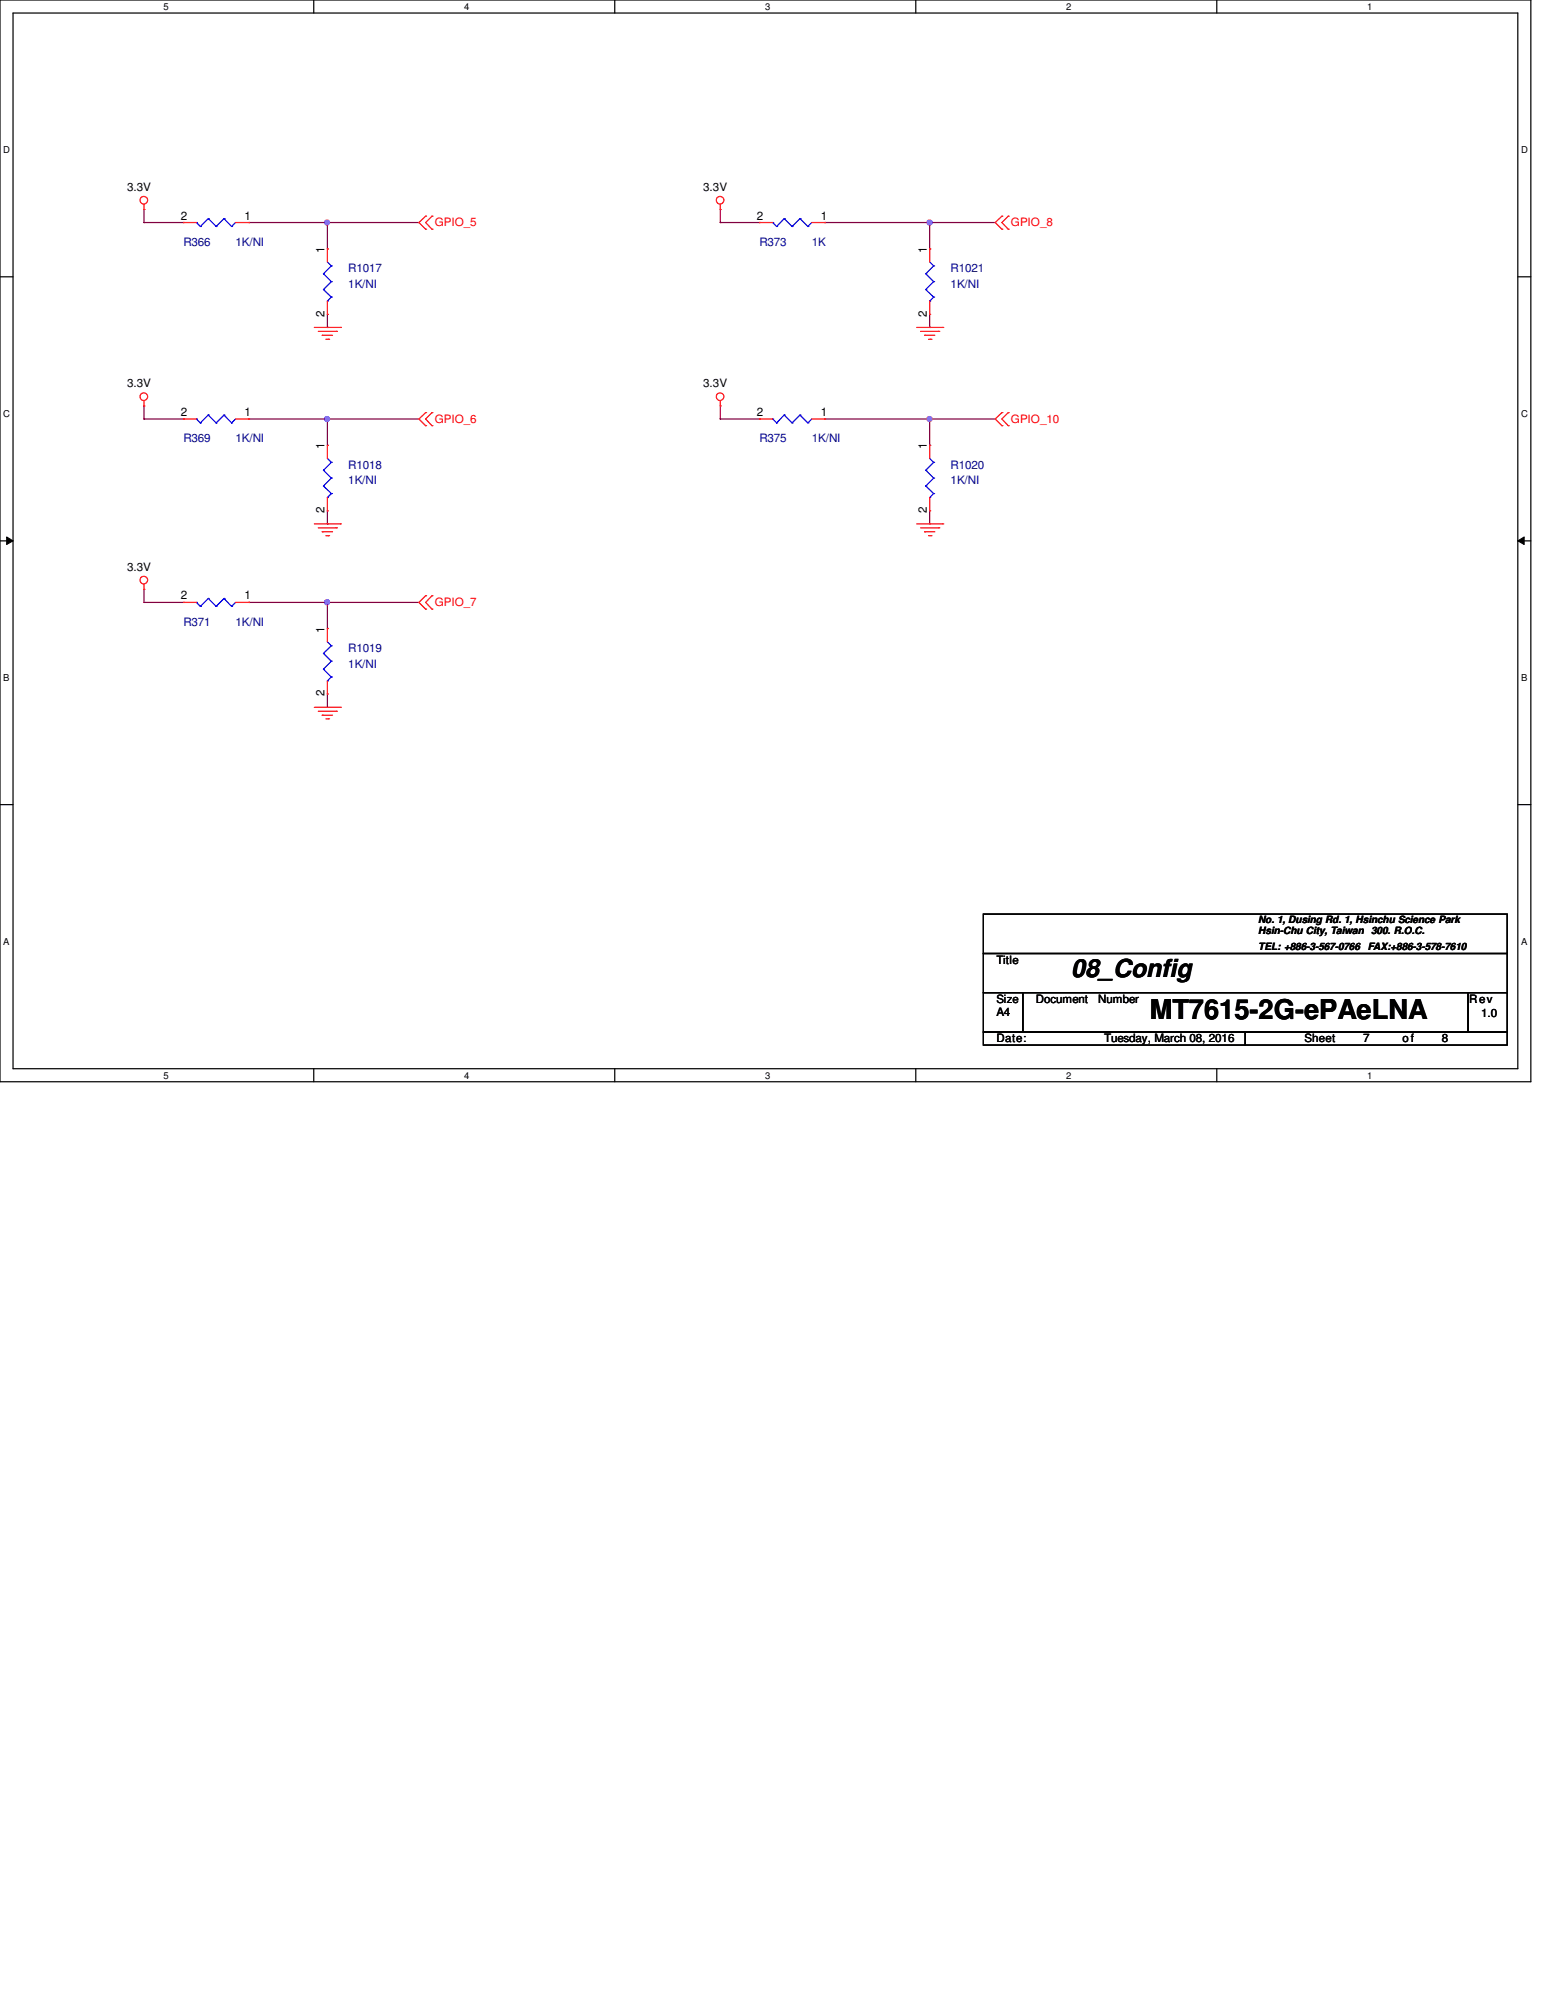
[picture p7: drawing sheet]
<svg xmlns="http://www.w3.org/2000/svg" width="216mm" height="279mm" viewBox="0 0 216 279" stroke-linecap="round" stroke-linejoin="round" font-family="sans-serif">
<path d="M0 0h213.8v151h-213.8zM1.8 1.8h210.2v147.4h-210.2z" fill="none" stroke="#000" stroke-width=".17"/>
<g fill="#fff">
<path d="M22.8 .2h.7v1.5h-.7z"/>
<path d="M22.8 149.4h.7v1.5h-.7z"/>
</g>
<path d="M43.8 0v1.8M43.8 149.2v1.8" fill="none" stroke="#000" stroke-width=".17"/>
<g fill="#fff">
<path d="M64.8 .2h.7v1.5h-.7z"/>
<path d="M64.8 149.4h.7v1.5h-.7z"/>
</g>
<path d="M85.9 0v1.8M85.9 149.2v1.8" fill="none" stroke="#000" stroke-width=".17"/>
<g fill="#fff">
<path d="M106.8 .2h.8v1.5h-.8z"/>
<path d="M106.8 149.4h.8v1.5h-.8z"/>
</g>
<path d="M127.9 0v1.8M127.9 149.2v1.8" fill="none" stroke="#000" stroke-width=".17"/>
<g fill="#fff">
<path d="M148.9 .2h.7v1.5h-.7z"/>
<path d="M148.9 149.4h.7v1.5h-.7z"/>
</g>
<path d="M169.9 0v1.8M169.9 149.2v1.8" fill="none" stroke="#000" stroke-width=".17"/>
<g fill="#fff">
<path d="M190.9 .2h.7v1.5h-.7z"/>
<path d="M190.9 149.4h.7v1.5h-.7z"/>
<path d="M.5 20.2h.9v1.5h-.9z"/>
<path d="M212.4 20.2h1v1.5h-1z"/>
<path d="M.5 57.1h.9v1.4h-.9z"/>
<path d="M212.4 57.1h1v1.4h-1z"/>
</g>
<path d="M0 38.7h1.8M212 38.7h1.8" fill="none" stroke="#000" stroke-width=".17"/>
<g fill="#fff">
<path d="M.5 93.9h.8v1.5h-.8z"/>
<path d="M212.4 93.9h.9v1.5h-.9z"/>
</g>
<path d="M0 75.5h1.8M212 75.5h1.8" fill="none" stroke="#000" stroke-width=".17"/>
<path d="M.9 75l.9 .5-.9 .5zM212 75.5l.9-.5v1z" fill="#000"/>
<path d="M.9 75l.9 .5-.9 .5zM212 75.5l.9-.5v1z" fill="none" stroke="#000" stroke-width=".14"/>
<g fill="#fff">
<path d="M.5 130.8h.8v1.4h-.8z"/>
<path d="M212.4 130.8h.9v1.4h-.9z"/>
</g>
<path d="M0 112.4h1.8M212 112.4h1.8" fill="none" stroke="#000" stroke-width=".17"/>
<path d="M45.7 31.1h.1M45.7 31.1h12.8" fill="none" stroke="#800040" stroke-width=".17"/>
<circle cx="45.7" cy="31.1" r=".34" fill="#f0f"/>
<circle cx="45.7" cy="31.1" r=".34" fill="none" stroke="#f0f" stroke-width=".17"/>
<path d="M20.1 31.1h.1M20.1 29.3v1.8M20.1 31.1h5.5M25.6 31.1h.1M45.7 58.5h.1M45.7 58.5h12.8" fill="none" stroke="#800040" stroke-width=".17"/>
<circle cx="45.7" cy="58.5" r=".34" fill="#f0f"/>
<circle cx="45.7" cy="58.5" r=".34" fill="none" stroke="#f0f" stroke-width=".17"/>
<path d="M20.1 58.5h.1M20.1 56.7v1.8M20.1 58.5h5.5M25.6 58.5h.1M45.7 84.1h.1M45.7 84.1h12.8" fill="none" stroke="#800040" stroke-width=".17"/>
<circle cx="45.7" cy="84.1" r=".35" fill="#f0f"/>
<circle cx="45.7" cy="84.1" r=".35" fill="none" stroke="#f0f" stroke-width=".17"/>
<path d="M129.8 31.1h.1M129.8 31.1h9.2M20.1 84.1h.1M20.1 82.3v1.8M20.1 84.1h5.5M25.6 84.1h.1" fill="none" stroke="#800040" stroke-width=".17"/>
<circle cx="129.8" cy="31.1" r=".36" fill="#f0f"/>
<circle cx="129.8" cy="31.1" r=".36" fill="none" stroke="#f0f" stroke-width=".17"/>
<path d="M100.6 31.1h.1M100.6 29.3v1.8M100.6 31.1h5.4M106 31.1h.1M129.8 58.5h.1M129.8 58.5h9.2" fill="none" stroke="#800040" stroke-width=".17"/>
<circle cx="129.8" cy="58.5" r=".36" fill="#f0f"/>
<circle cx="129.8" cy="58.5" r=".36" fill="none" stroke="#f0f" stroke-width=".17"/>
<g fill="none" stroke="#800040" stroke-width=".17">
<path d="M34.8 31.1h.1M34.8 31.1h10.9v3.7M45.7 34.8h.1M115.2 31.1h.1M115.2 31.1h14.6v3.7M129.8 34.8h.1M34.8 58.5h.1M34.8 58.5h10.9v3.7M45.7 45.7h.1M45.7 43.9v1.8M100.6 58.5h.1M100.6 56.7v1.8"/>
<path d="M100.6 58.5h5.4M106 58.5h.1M115.2 58.5h.1M115.2 58.5h14.6v3.7M129.8 45.7h.1M129.8 43.9v1.8M45.7 62.2h.1M45.7 73.2h.1M45.7 71.3v1.9M129.8 62.2h.1M129.8 73.2h.1M129.8 71.3v1.9"/>
<path d="M34.8 84.1h.1M34.8 84.1h10.9v3.7M45.7 87.8h.1M45.7 98.8h.1M45.7 96.9v1.9"/>
</g>
<g fill="none" stroke="#f00" stroke-width=".17">
<path d="M20.1 29.3h.1M20.1 28.5v.8M25.6 31.1h.1M25.6 31.1h1.8M32.9 31.1h1.9M34.8 31.1h.1M45.7 34.8h.1M45.7 34.8v1.8M59.4 30.2h.1M59.4 32h.1M59.4 30.2l-.9 .9 .9 .9M60.3 32h.1"/>
<path d="M60.3 30.2h.1M60.3 30.2l-.9 .9 .9 .9M100.6 29.3h.1M100.6 28.5v.8M106 31.1h.1M106 31.1h1.9M113.4 31.1h1.8M115.2 31.1h.1M129.8 34.8h.1M129.8 34.8v1.8M139.9 30.2h.1M139.9 32h.1"/>
<path d="M139.9 30.2l-.9 .9 .9 .9M140.8 32h.1M140.8 30.2h.1M140.8 30.2l-.9 .9 .9 .9M20.1 56.7h.1M20.1 56v.7M25.6 58.5h.1M25.6 58.5h1.8M32.9 58.5h1.9M34.8 58.5h.1M43.9 45.7h3.6M44.4 46.3h2.6"/>
<path d="M45 46.8h.1M45 46.8h1.4M45.5 47.4h.4M45.7 43.9h.1M45.7 42v1.9M45.9 47.4h.1M47 46.3h.1M47.5 45.7h.1M59.4 57.6h.1M59.4 59.4h.1M59.4 57.6l-.9 .9 .9 .9M60.3 59.4h.1"/>
<path d="M60.3 57.6h.1M60.3 57.6l-.9 .9 .9 .9M100.6 56.7h.1M100.6 56v.7M106 58.5h.1M106 58.5h1.9M113.4 58.5h1.8M115.2 58.5h.1M128 45.7h3.7M128.6 46.3h2.5M129.1 46.8h.1M129.1 46.8h1.5"/>
<path d="M129.7 47.4h.3M129.8 43.9h.1M129.8 42v1.9M130 47.4h.1M131.1 46.3h.1M131.7 45.7h.1M139.9 57.6h.1M139.9 59.4h.1M139.9 57.6l-.9 .9 .9 .9M140.8 59.4h.1M140.8 57.6h.1M140.8 57.6l-.9 .9 .9 .9"/>
<path d="M43.9 73.2h3.6M44.4 73.7h2.6M45 74.3h.1M45 74.3h1.4M45.5 74.8h.4M45.7 62.2h.1M45.7 71.3h.1M45.7 62.2v1.8M45.7 69.5v1.8M45.9 74.8h.1M47 73.7h.1M47.5 73.2h.1"/>
<path d="M128 73.2h3.7M128.6 73.7h2.5M129.1 74.3h.1M129.1 74.3h1.5M129.7 74.8h.3M129.8 62.2h.1M129.8 71.3h.1M129.8 62.2v1.8M129.8 69.5v1.8M130 74.8h.1M131.1 73.7h.1M131.7 73.2h.1"/>
<path d="M20.1 82.3h.1M20.1 81.6v.7M25.6 84.1h.1M25.6 84.1h1.8M32.9 84.1h1.9M34.8 84.1h.1M43.9 98.8h3.6M44.4 99.3h2.6M45 99.9h.1M45 99.9h1.4M45.7 87.8h.1M45.7 96.9h.1"/>
<path d="M45.7 87.8v1.8M45.7 95.1v1.8M47 99.3h.1M47.5 98.8h.1M59.4 83.2h.1M59.4 85h.1M59.4 83.2l-.9 .9 .9 .9M60.3 85h.1M60.3 83.2h.1M60.3 83.2l-.9 .9 .9 .9M45.5 100.4h.4M45.9 100.4h.1"/>
<circle cx="20.1" cy="28" r=".54"/>
<circle cx="100.6" cy="28" r=".54"/>
<circle cx="20.1" cy="55.4" r=".54"/>
<circle cx="100.6" cy="55.4" r=".54"/>
<circle cx="20.1" cy="81" r=".54"/>
</g>
<path d="M137.3 127.6h73.2v5.5h-73.2zM137.3 133.1h73.2v5.5h-73.2zM137.3 138.6h5.5v5.5h-5.5zM142.8 138.6h62.2v5.5h-62.2zM205 138.6h5.5v5.5h-5.5zM137.3 144.1h36.6v1.8h-36.6zM173.9 144.1h36.6v1.8h-36.6z" fill="none" stroke="#000" stroke-width=".17"/>
<g fill="none" stroke="#00f" stroke-width=".17">
<path d="M27.4 31.1h.1M27.4 31.1l.6 .5M28 31.6h.1M29.1 30.5h.1M29.1 30.5l1.1 1.1M29.1 30.5l-1.1 1.1M30.2 31.6h.1M31.3 30.5h.1M31.3 30.5l1 1.1M31.3 30.5l-1.1 1.1M32.3 31.6h.1M32.9 31.1l-.6 .5"/>
<path d="M45.2 38.2h.1M45.2 38.2l1.1 1.1M45.7 36.6l.6 .5M46.3 37.1h.1M46.3 39.3h.1M46.3 37.1l-1.1 1.1M46.3 39.3l-1.1 1.1M107.9 31.1h.1M107.9 31.1l.6 .5M108.5 31.6h.1M109.5 30.5h.1M109.5 30.5l1.1 1.1"/>
<path d="M109.5 30.5l-1 1.1M110.6 31.6h.1M111.7 30.5h.1M111.7 30.5l1.1 1.1M111.7 30.5l-1.1 1.1M112.8 31.6h.1M113.4 31.1l-.6 .5M129.3 38.2h.1M129.3 38.2l1.1 1.1M129.8 36.6l.6 .5M130.4 37.1h.1M130.4 39.3h.1"/>
<path d="M130.4 37.1l-1.1 1.1M130.4 39.3l-1.1 1.1M27.4 58.5h.1M27.4 58.5l.6 .6M28 59.1h.1M29.1 58h.1M29.1 58l1.1 1.1M29.1 58l-1.1 1.1M30.2 59.1h.1M31.3 58h.1M31.3 58l1 1.1M31.3 58l-1.1 1.1"/>
<path d="M32.3 59.1h.1M32.9 58.5l-.6 .6M45.2 40.4h.1M45.2 40.4l1.1 1.1M45.7 42h.1M46.3 41.5h.1M46.3 41.5l-.6 .5M107.9 58.5h.1M107.9 58.5l.6 .6M108.5 59.1h.1M109.5 58h.1M109.5 58l1.1 1.1"/>
<path d="M109.5 58l-1 1.1M110.6 59.1h.1M111.7 58h.1M111.7 58l1.1 1.1M111.7 58l-1.1 1.1M112.8 59.1h.1M113.4 58.5l-.6 .6M129.3 40.4h.1M129.3 40.4l1.1 1.1M129.8 42h.1M130.4 41.5h.1M130.4 41.5l-.6 .5"/>
<path d="M45.2 65.7h.1M45.2 67.9h.1M45.2 65.7l1.1 1.1M45.2 67.9l1.1 1M45.7 69.5h.1M45.7 64l.6 .6M46.3 64.6h.1M46.3 66.8h.1M46.3 68.9h.1M46.3 64.6l-1.1 1.1M46.3 66.8l-1.1 1.1M46.3 68.9l-.6 .6"/>
<path d="M129.3 65.7h.1M129.3 67.9h.1M129.3 65.7l1.1 1.1M129.3 67.9l1.1 1M129.8 69.5h.1M129.8 64l.6 .6M130.4 64.6h.1M130.4 66.8h.1M130.4 68.9h.1M130.4 64.6l-1.1 1.1M130.4 66.8l-1.1 1.1M130.4 68.9l-.6 .6"/>
<path d="M27.4 84.1h.1M27.4 84.1l.6 .6M28 84.7h.1M29.1 83.6h.1M29.1 83.6l1.1 1.1M29.1 83.6l-1.1 1.1M30.2 84.7h.1M31.3 83.6h.1M31.3 83.6l1 1.1M31.3 83.6l-1.1 1.1M32.3 84.7h.1M32.9 84.1l-.6 .6"/>
<path d="M45.2 91.2h.1M45.2 93.4h.1M45.2 91.2l1.1 1.1M45.2 93.4l1.1 1.1M45.7 95.1h.1M45.7 89.6l.6 .6M46.3 90.2h.1M46.3 92.3h.1M46.3 94.5h.1M46.3 90.2l-1.1 1M46.3 92.3l-1.1 1.1M46.3 94.5l-.6 .6"/>
</g>
<circle cx="45.7" cy="31.1" r=".34" fill="#f0f"/>
<circle cx="45.7" cy="31.1" r=".34" fill="none" stroke="#f0f" stroke-width=".17"/>
<circle cx="45.7" cy="58.5" r=".34" fill="#f0f"/>
<circle cx="45.7" cy="58.5" r=".34" fill="none" stroke="#f0f" stroke-width=".17"/>
<circle cx="45.7" cy="84.1" r=".35" fill="#f0f"/>
<circle cx="45.7" cy="84.1" r=".35" fill="none" stroke="#f0f" stroke-width=".17"/>
<circle cx="129.8" cy="31.1" r=".36" fill="#f0f"/>
<circle cx="129.8" cy="31.1" r=".36" fill="none" stroke="#f0f" stroke-width=".17"/>
<circle cx="129.8" cy="58.5" r=".36" fill="#f0f"/>
<circle cx="129.8" cy="58.5" r=".36" fill="none" stroke="#f0f" stroke-width=".17"/>
<text font-size="3.8" x="160.6" y="142.3">MT7615-2G-ePAeLNA</text>
<text font-size="3.5" x="149.6" y="136.5">08_Config</text>
<g font-size="1.7">
<text x="25.2" y="30.6">2</text>
<text x="34.2" y="30.6">1</text>
<text x="45.3" y="35.3" transform="rotate(-90 45.3 35.3)">1</text>
<text x="105.7" y="30.6">2</text>
<text x="114.6" y="30.6">1</text>
<text x="129.4" y="35.3" transform="rotate(-90 129.4 35.3)">1</text>
<text x="45.3" y="44.2" transform="rotate(-90 45.3 44.2)">2</text>
<text x="129.4" y="44.2" transform="rotate(-90 129.4 44.2)">2</text>
<text x="25.2" y="58.1">2</text>
<text x="34.2" y="58.1">1</text>
<text x="105.7" y="58.1">2</text>
<text x="114.6" y="58.1">1</text>
<text x="45.3" y="62.7" transform="rotate(-90 45.3 62.7)">1</text>
<text x="129.4" y="62.7" transform="rotate(-90 129.4 62.7)">1</text>
<text x="45.3" y="71.6" transform="rotate(-90 45.3 71.6)">2</text>
<text x="129.4" y="71.6" transform="rotate(-90 129.4 71.6)">2</text>
<text x="25.2" y="83.7">2</text>
<text x="34.2" y="83.7">1</text>
<text x="45.3" y="88.3" transform="rotate(-90 45.3 88.3)">1</text>
<text x="45.3" y="97.2" transform="rotate(-90 45.3 97.2)">2</text>
</g>
<g font-size="1.6">
<text x="17.7" y="26.7">3.3V</text>
<text x="98.2" y="26.7">3.3V</text>
<text x="17.7" y="54.1">3.3V</text>
<text x="98.2" y="54.1">3.3V</text>
<text x="17.7" y="79.7">3.3V</text>
<text x="139.1" y="134.6">Title</text>
<text x="139.1" y="140">Size</text>
<text x="139.1" y="141.9">A4</text>
<text x="144.7" y="140">Document</text>
<text x="153.4" y="140">Number</text>
<text x="205.2" y="140">Rev</text>
<text x="206.8" y="142.1">1.0</text>
<text x="139.1" y="145.5">Date:</text>
<text x="154.2" y="145.5">Tuesday, March 08, 2016</text>
<text x="182.2" y="145.5">Sheet</text>
<text x="190.4" y="145.5">7</text>
<text x="195.9" y="145.5">of</text>
<text x="201.3" y="145.5">8</text>
</g>
<g font-size="1.6" fill="#000080">
<text x="25.6" y="34.3">R366</text>
<text x="32.9" y="34.3">1K/NI</text>
<text x="106" y="34.3">R373</text>
<text x="113.4" y="34.3">1K</text>
<text x="48.6" y="38">R1017</text>
<text x="48.6" y="40.2">1K/NI</text>
<text x="132.8" y="38">R1021</text>
<text x="132.8" y="40.2">1K/NI</text>
<text x="25.6" y="61.8">R369</text>
<text x="32.9" y="61.8">1K/NI</text>
<text x="48.6" y="65.4">R1018</text>
<text x="106" y="61.8">R375</text>
<text x="113.4" y="61.8">1K/NI</text>
<text x="132.8" y="65.4">R1020</text>
<text x="48.6" y="67.6">1K/NI</text>
<text x="132.8" y="67.6">1K/NI</text>
<text x="25.6" y="87.4">R371</text>
<text x="32.9" y="87.4">1K/NI</text>
<text x="48.6" y="91.1">R1019</text>
<text x="48.6" y="93.2">1K/NI</text>
</g>
<g font-size="1.6" fill="#f00">
<text x="60.7" y="31.6">GPIO_5</text>
<text x="141.2" y="31.6">GPIO_8</text>
<text x="60.7" y="59.1">GPIO_6</text>
<text x="141.2" y="59.1">GPIO_10</text>
<text x="60.7" y="84.6">GPIO_7</text>
</g>
<g font-size="1.4">
<text x="175.7" y="128.9">No. 1, Dusing Rd. 1, Hsinchu Science Park</text>
<text x="175.7" y="130.4">Hsin-Chu City, Taiwan</text>
<text x="191.5" y="130.4">300. R.O.C.</text>
<text x="175.7" y="132.6">TEL: +886-3-567-0766</text>
<text x="191" y="132.6">FAX:+886-3-578-7610</text>
</g>
<g font-size="1.3">
<text x="22.8" y="1.4">5</text>
<text x="64.8" y="1.4">4</text>
<text x="106.8" y="1.4">3</text>
<text x="148.9" y="1.4">2</text>
<text x="190.9" y="1.4">1</text>
<text x=".5" y="21.4">D</text>
<text x="212.4" y="21.4">D</text>
<text x=".5" y="58.3">C</text>
<text x="212.4" y="58.3">C</text>
<text x=".5" y="95.1">B</text>
<text x="212.4" y="95.1">B</text>
<text x=".5" y="132">A</text>
<text x="212.4" y="132">A</text>
<text x="22.8" y="150.6">5</text>
<text x="64.8" y="150.6">4</text>
<text x="106.8" y="150.6">3</text>
<text x="148.9" y="150.6">2</text>
<text x="190.9" y="150.6">1</text>
</g>
</svg>
